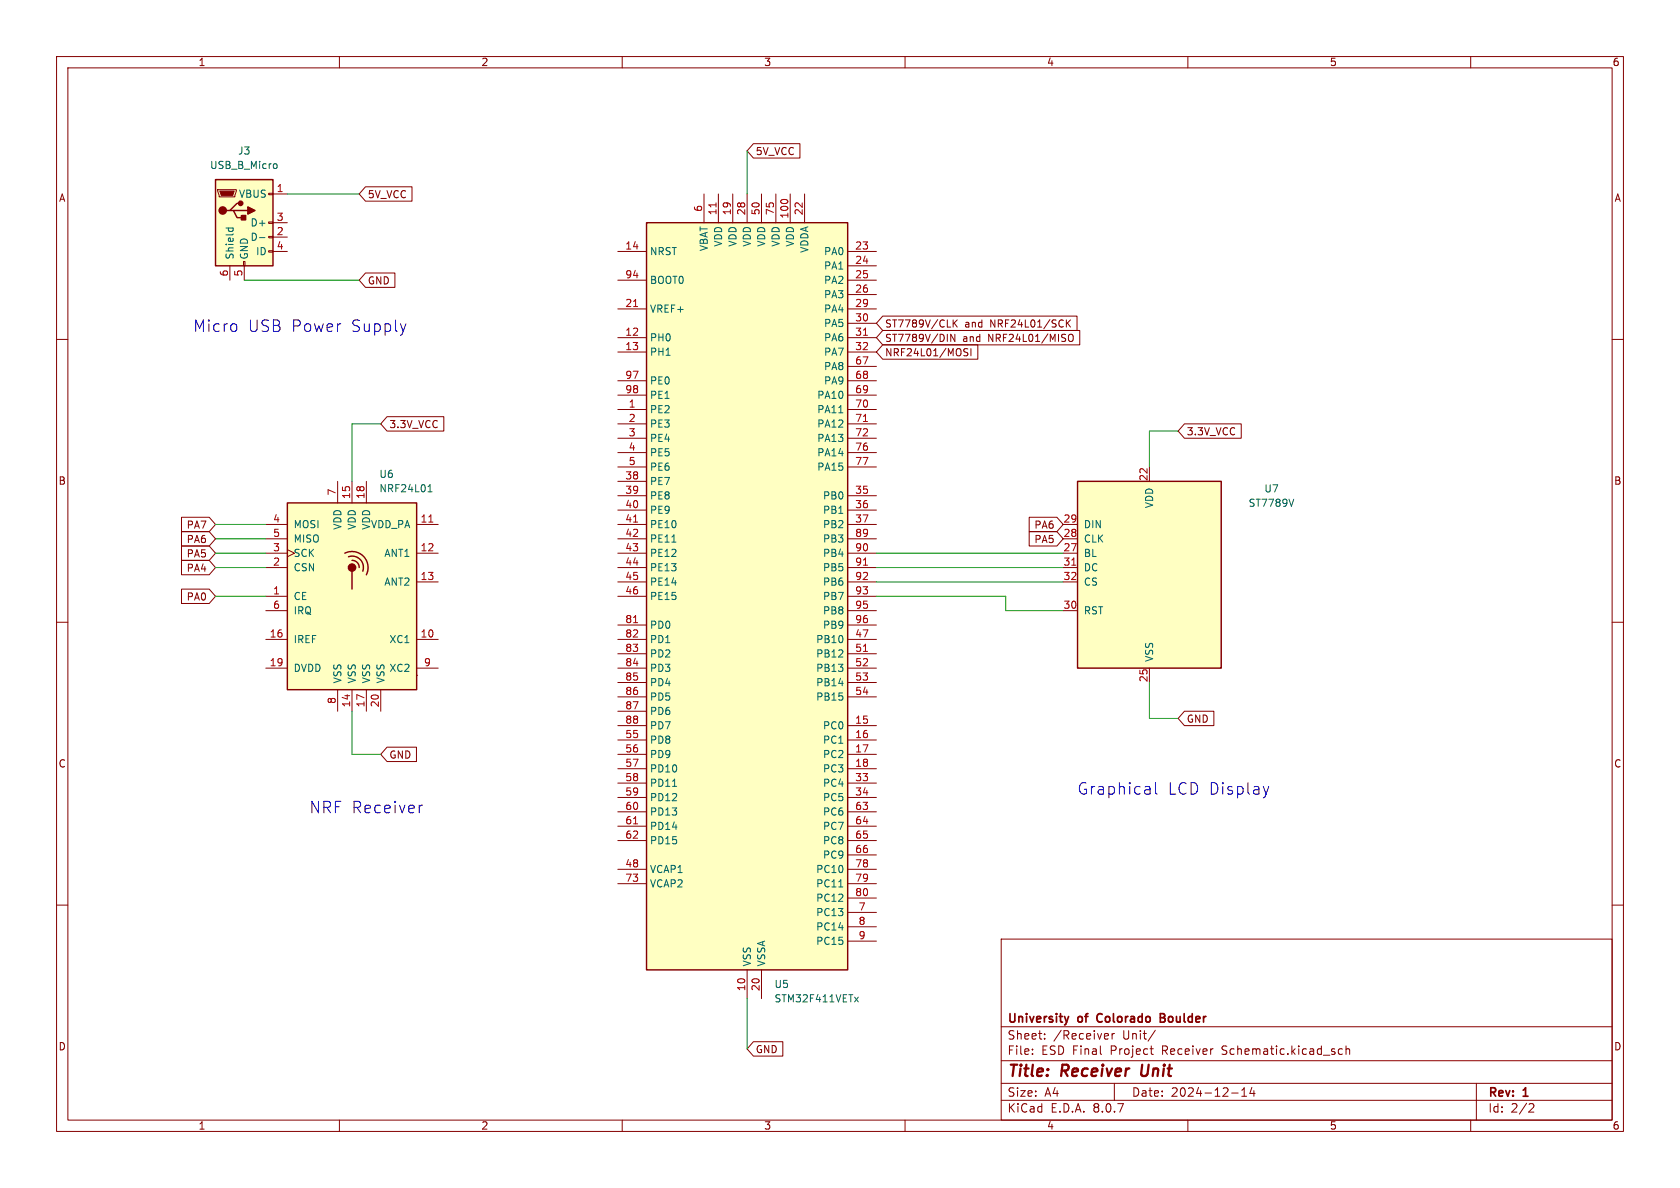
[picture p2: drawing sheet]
<svg xmlns="http://www.w3.org/2000/svg" width="297mm" height="210mm" viewBox="0 0 297 210" stroke-linecap="round" stroke-linejoin="round" font-family="sans-serif">
<g fill="none" stroke="#840000" stroke-width=".18">
<path d="M10 10h277v190h-277zM12 12h273v186h-273zM60 10v2M110 10v2M160 10v2M210 10v2M260 10v2M10 60h2M285 60h2M10 110h2M285 110h2M10 160h2"/>
<path d="M177 166h108v32h-108zM285 160h2M60 198v2M110 198v2M160 198v2M177 194.5h108M177 191.5h108M177 187.5h108M177 181.5h108M182.5 186.3v.1M182.5 185.5v.1M184.7 183.6v.1"/>
<path d="M184.7 182.8v.1M195.7 182.7l.3 .4-.8 .1M195.9 183.6l-.2 .1M196.6 182.7v1M197 191.5v3M197 182.7l-.3 .1-.1 .2M203.3 185.4h.6M203.6 186.3l.3 .1M204.2 182.1l-1.2 2M210 198v2M217.7 193.2h1.2M219.5 193.8h.9"/>
<path d="M219.5 192.7l.5-.4v1.5M221.3 192.2l-.3 1.1h.9M221.7 192.8v1M236.6 186.1l.3 .3 .4-.1M237.3 185.5l-.4-.1-.3 .3M238 185.5l.2-.1 .3 .1 .1 .9M238 184.9v1.5M260 198v2M261 191.5v6.5M270.5 195.1l.5 .1 .2 .3-1 1.1h1"/>
</g>
<path d="M201.9 188.2l-.2 1.6 .4 .4" fill="none" stroke="#840000" stroke-width=".4"/>
<path d="M188.9 179.7l-.3 1M194.1 179.4l-.2 .4 .2 .7M205.1 179.9h.5M205.6 179.9l.2 .1M205.8 179.3l-.2-.1h-.5v1.5l.7-.1M205.8 179.8l-.2 .1" fill="none" stroke="#840000" stroke-width=".3"/>
<path d="M50.8 88.9h22.9v33h-22.9z" fill="#ffffc2"/>
<path d="M50.8 88.9h22.9v33h-22.9zM61 97.8a2.84 2.84 0 0 1 3.2 .5 2.84 2.84 0 0 1 .6 3.3M61.6 98.4a1.99 1.99 0 0 1 2.1 .5 1.99 1.99 0 0 1 .4 2.1M62.2 99.1a1.23 1.23 0 0 1 1.3 1.2M62.2 101v3.1" fill="none" stroke="#840000" stroke-width=".25"/>
<circle cx="62.2" cy="100.3" r=".63" fill="#840000" stroke="#840000" stroke-width=".25"/>
<g fill="none" stroke="#840000" stroke-width=".18">
<path d="M47 92.7h3.8M47 97.8h3.8M47 95.3h3.8M50.8 97.2l1.3 .6-1.3 .6M59.7 85.1v3.8M62.2 85.1v3.8M64.8 85.1v3.8M73.7 92.7h3.8M73.7 97.8h3.8M47 105.4h3.8M47 113h3.8M47 118.1h3.8"/>
<path d="M47 100.3h3.8M47 108h3.8M73.7 119.4h.1M73.7 113h3.8M73.7 102.9h3.8M73.7 118.1h3.8M59.7 121.9v3.8M62.2 121.9v3.8M64.8 121.9v3.8M67.3 121.9v3.8"/>
</g>
<path d="M75.8 92.3h.7" fill="none" stroke="#a90000" stroke-width=".18"/>
<path d="M75.7 86.9h.7M75.8 86l.2-.3v1.2" fill="none" stroke="#006464" stroke-width=".18"/>
<path d="M38.1 31.8h10.2v15.2h-10.2z" fill="#ffffc2"/>
<path d="M38.1 31.8h10.2v15.2h-10.2zM40.6 37.2h.7l.6 1.3h1.3M41.3 37.2h2.5M42.5 35.9h-.6l-1.3 1.3h-.6" fill="none" stroke="#840000" stroke-width=".25"/>
<g fill="#840000" stroke="#840000" stroke-width=".25">
<path d="M43.8 36.6l1.3 .6-1.3 .6z"/>
<path d="M42.7 38.1h.7v.8h-.7z"/>
<circle cx="39.4" cy="37.2" r=".63"/>
<circle cx="42.5" cy="35.9" r=".38"/>
</g>
<path d="M38.5 33.5h3.3v.3l-.3 1h-2.8zM47.5 39.2h.8v.3h-.8zM47.5 34.2h.8v.2h-.8zM48.3 34.3h2.5M48.3 39.4h2.5M40.6 47v2.5M43.1 46.2h.2v.8h-.2zM43.2 47v2.5M47.5 44.3h.8v.3h-.8zM47.5 41.8h.8v.2h-.8zM48.3 41.9h2.5M48.3 44.5h2.5" fill="none" stroke="#840000" stroke-width=".18"/>
<path d="M38.9 33.8h2.5l-.3 .7h-2z" fill="#840000" stroke="#840000" stroke-width=".18"/>
<path d="M48.6 28.9l.3 .1 .1 .2-.1 .5-.3 .1M39.9 40.3h1.3M40.4 40.3v.4M41.2 40.3v.4M45.9 42h.9" fill="none" stroke="#006464" stroke-width=".18"/>
<path d="M114.3 39.4h35.6v132.1h-35.6z" fill="#ffffc2"/>
<path d="M114.3 39.4h35.6v132.1h-35.6z" fill="none" stroke="#840000" stroke-width=".25"/>
<g fill="none" stroke="#840000" stroke-width=".18">
<path d="M124.5 34.3v5.1M127 34.3v5.1M129.5 34.3v5.1M132.1 34.3v5.1M134.6 34.3v5.1M137.2 34.3v5.1M139.7 34.3v5.1M142.2 34.3v5.1M109.2 59.7h5.1M109.2 44.5h5.1M109.2 54.6h5.1M109.2 49.5h5.1"/>
<path d="M149.9 59.7h5M149.9 44.5h5M149.9 54.6h5M149.9 47h5M149.9 49.5h5M149.9 52.1h5M149.9 57.2h5M109.2 72.4h5.1M109.2 62.2h5.1M109.2 74.9h5.1M109.2 77.5h5.1M109.2 67.3h5.1"/>
<path d="M109.2 69.9h5.1M149.9 72.4h5M149.9 62.2h5M149.9 74.9h5M149.9 77.5h5M149.9 64.8h5M149.9 67.3h5M149.9 69.9h5M109.2 87.6h5.1M109.2 90.2h5.1M109.2 92.7h5.1M109.2 85.1h5.1"/>
<path d="M109.2 80h5.1M109.2 95.3h5.1M109.2 97.8h5.1M109.2 82.6h5.1M149.9 87.6h5M149.9 90.2h5M149.9 92.7h5M149.9 80h5M149.9 95.3h5M149.9 97.8h5M149.9 82.6h5M109.2 100.3h5.1"/>
<path d="M109.2 102.9h5.1M109.2 105.4h5.1M109.2 113h5.1M109.2 115.6h5.1M109.2 118.1h5.1M109.2 110.5h5.1M149.9 100.3h5M149.9 102.9h5M149.9 105.4h5M149.9 113h5M149.9 115.6h5M149.9 118.1h5"/>
<path d="M149.9 110.5h5M149.9 108h5M109.2 128.3h5.1M109.2 130.8h5.1M109.2 133.4h5.1M109.2 135.9h5.1M109.2 138.4h5.1M109.2 120.7h5.1M109.2 123.2h5.1M109.2 125.7h5.1M149.9 128.3h5M149.9 130.8h5"/>
<path d="M149.9 133.4h5M149.9 135.9h5M149.9 138.4h5M149.9 120.7h5M149.9 123.2h5M109.2 141h5.1M109.2 153.7h5.1M109.2 143.5h5.1M109.2 146.1h5.1M109.2 148.6h5.1M109.2 156.2h5.1M149.9 141h5"/>
<path d="M149.9 153.7h5M149.9 143.5h5M149.9 146.1h5M149.9 148.6h5M149.9 151.1h5M149.9 156.2h5M149.9 158.8h5M132.1 171.5v5M134.6 171.5v5M149.9 161.3h5M149.9 163.8h5M149.9 166.4h5"/>
</g>
<path d="M126.6 35.9v.7M112 54.2h.7M152.6 59.3h.8M152.6 74.5h.8M112 92.3h.7M152.6 99.9h.8M112 110.1h.7M152.6 115.2h.8M112 145.6h.7" fill="none" stroke="#a90000" stroke-width=".18"/>
<path d="M148.3 73h.7M118.8 95.8h.7M118.9 139h.7M148.3 156.8h.7M151.1 176.3l.6 .8M151.7 176.3l-.6 .8" fill="none" stroke="#006464" stroke-width=".18"/>
<path d="M190.5 85.1h25.4v33h-25.4z" fill="#ffffc2"/>
<path d="M190.5 85.1h25.4v33h-25.4z" fill="none" stroke="#840000" stroke-width=".25"/>
<g fill="none" stroke="#840000" stroke-width=".18">
<path d="M64.6 33h8.2v2.6h-8.2l-1.1-1.3zM133.2 25.4h8.2v2.5h-8.2l-1.1-1.2zM64.6 48.3h5.2v2.5h-5.2l-1.1-1.3zM156.1 55.9h34.3v2.5h-34.3l-1.2-1.2zM156.1 58.4h34.8v2.6h-34.8l-1.2-1.3zM168.5 56.6v1.2M168.7 57.1l.5 .7M168.8 59.1v1.3l-.7-1.3v1.3M169.2 56.6l-.7 .7M188.5 56.6v1.2M188.7 57.1l.5 .7M188.9 59.5a.42 .42 0 0 1 .4-.4 .42 .42 0 0 1 .4 .4v.4a.42 .42 0 0 1-.4 .5 .42 .42 0 0 1-.4-.5"/>
<path d="M189.2 56.6l-.7 .7M68.4 73.7h10.1v2.5h-10.1l-1.1-1.3zM156.1 61h16.8v2.5h-16.8l-1.2-1.3zM170.4 62l.7 .5-.2 .4-.5-.1M171.1 61.7l-.5-.1-.2 .3M171.6 61.6v1.3M209.4 74.9h10v2.6h-10l-1.1-1.3zM32.1 96.5h4.9l1.1 1.3-1.1 1.3h-4.9zM32.1 91.4h4.9l1.1 1.3-1.1 1.3h-4.9zM32.1 94h4.9l1.1 1.3-1.1 1.2h-4.9zM32.1 99.1h4.9l1.1 1.2-1.1 1.3h-4.9zM181.9 91.4h4.9l1.2 1.3-1.2 1.3h-4.9z"/>
<path d="M181.9 94h4.9l1.2 1.3-1.2 1.2h-4.9zM188 97.8h2.5M188 95.3h2.5M188 92.7h2.5M203.2 82.6v2.5M32.1 104.1h4.9l1.1 1.3-1.1 1.3h-4.9zM188 108h2.5M188 100.3h2.5M188 102.9h2.5M203.2 118.1v2.6M68.4 132.1h5.2v2.5h-5.2l-1.1-1.2zM209.4 125.7h5.2v2.6h-5.2l-1.1-1.3z"/>
<path d="M133.2 184.1h5.2v2.6h-5.2l-1.1-1.3z"/>
</g>
<path d="M189.5 99.9h.7" fill="none" stroke="#a90000" stroke-width=".18"/>
<path d="M228.7 88.2l-.4 1.3" fill="none" stroke="#006464" stroke-width=".18"/>
<path d="M71.8 57.2l-.5 1.4M204.3 138.4v1.7l.3 .3M224.3 139l-.5 1.4M74.7 142.3l-.5 .2" fill="none" stroke="#0000c2" stroke-width=".18"/>
<g fill="none" stroke="#009600" stroke-width=".18">
<path d="M50.8 34.3h12.7M132.1 26.7v7.6M43.2 49.5h20.3M67.3 74.9h-5.1v10.2M208.3 76.2h-5.1v6.4M38.1 95.3h8.9M38.1 97.8h8.9M38.1 92.7h8.9M154.9 97.8h33.1M38.1 100.3h8.9M38.1 105.4h8.9M154.9 100.3h33.1"/>
<path d="M154.9 105.4h22.9v2.6h10.2M154.9 102.9h33.1M62.2 125.7v7.7h5.1M203.2 120.7v6.3h5.1M132.1 176.5v8.9"/>
</g>
<g font-size="2.8" fill="#0000c2">
<text x="34.1" y="58.9">Micro</text>
<text x="43.8" y="58.9">USB Power</text>
<text x="62.1" y="58.9">Supply</text>
<text x="54.6" y="144">NRF Receiver</text>
<text x="190.4" y="140.7">Graphical</text>
<text x="206.4" y="140.7">LCD Display</text>
</g>
<g font-size="2.8" fill="#840000">
<text x="178" y="190.9">Title:</text>
<text x="187.7" y="190.9">Receiver</text>
<text x="202.6" y="190.9">Unit</text>
</g>
<g font-size="2.1" fill="#840000">
<text x="178" y="184">Sheet:</text>
<text x="178" y="181.2">University</text>
<text x="186.2" y="184">/Receiver</text>
<text x="190.7" y="181.2">of</text>
<text x="194.6" y="181.2">Colorado</text>
<text x="198.5" y="184">Unit/</text>
<text x="206.4" y="181.2">Boulder</text>
<text x="178" y="186.7">File:</text>
<text x="184.1" y="186.7">ESD Final</text>
<text x="196.5" y="186.7">Project</text>
<text x="205.7" y="186.7">Receiver</text>
<text x="216.4" y="186.7">Schematic.kicad_sch</text>
<text x="178" y="196.9">KiCad</text>
<text x="178" y="194.1">Size:</text>
<text x="184.7" y="194.1">A4</text>
<text x="185.7" y="196.9">E.D.A.</text>
<text x="193.3" y="196.9">8.0.7</text>
<text x="200" y="194.1">Date:</text>
<text x="207" y="194.1">2024-12-14</text>
<text x="263" y="194.3">Rev:</text>
<text x="263" y="196.9">Id:</text>
<text x="267.1" y="196.9">2/2</text>
<text x="269.4" y="194.3">1</text>
</g>
<g font-size="1.8" fill="#840000">
<text x="35" y="11.9">1</text>
<text x="85" y="11.9">2</text>
<text x="135" y="11.9">3</text>
<text x="185" y="11.9">4</text>
<text x="235" y="11.9">5</text>
<text x="285" y="11.9">6</text>
<text x="133.5" y="27.6">5V_VCC</text>
<text x="10.3" y="35.9">A</text>
<text x="64.9" y="35.2">5V_VCC</text>
<text x="285.3" y="35.9">A</text>
<text x="64.9" y="50.5">GND</text>
<text x="156.4" y="58.1">ST7789V/CLK</text>
<text x="170.5" y="58.1">and</text>
<text x="175.2" y="58.1">NRF24L01/SCK</text>
<text x="156.4" y="60.6">ST7789V/DIN</text>
<text x="156.4" y="63.2">NRF24L01/MOSI</text>
<text x="170.2" y="60.6">and</text>
<text x="174.8" y="60.6">NRF24L01/MISO</text>
<text x="68.7" y="75.9">3.3V_VCC</text>
<text x="209.7" y="77.2">3.3V_VCC</text>
<text x="10.3" y="85.9">B</text>
<text x="285.3" y="85.9">B</text>
<text x="32.9" y="93.7">PA7</text>
<text x="182.8" y="93.7">PA6</text>
<text x="32.9" y="98.7">PA5</text>
<text x="32.9" y="96.2">PA6</text>
<text x="32.9" y="101.3">PA4</text>
<text x="182.8" y="96.2">PA5</text>
<text x="32.9" y="106.4">PA0</text>
<text x="209.7" y="128">GND</text>
<text x="10.3" y="135.9">C</text>
<text x="68.7" y="134.3">GND</text>
<text x="285.3" y="135.9">C</text>
<text x="10.3" y="185.9">D</text>
<text x="285.3" y="185.9">D</text>
<text x="133.5" y="186.4">GND</text>
<text x="35" y="199.9">1</text>
<text x="85" y="199.9">2</text>
<text x="135" y="199.9">3</text>
<text x="185" y="199.9">4</text>
<text x="235" y="199.9">5</text>
<text x="285" y="199.9">6</text>
</g>
<g font-size="1.8" fill="#006464">
<text x="42" y="27.5">J3</text>
<text x="37" y="30.1">USB_B_Micro</text>
<text x="42.1" y="35.2">VBUS</text>
<text x="44.2" y="40.2">D+</text>
<text x="41.5" y="46" transform="rotate(-90 41.5 46)">Shield</text>
<text x="44" y="46" transform="rotate(-90 44 46)">GND</text>
<text x="44.2" y="42.8">D-</text>
<text x="45.2" y="45.3">ID</text>
<text x="114.8" y="45.3">NRST</text>
<text x="125.3" y="44.5" transform="rotate(-90 125.3 44.5)">VBAT</text>
<text x="127.9" y="43.7" transform="rotate(-90 127.9 43.7)">VDD</text>
<text x="130.4" y="43.7" transform="rotate(-90 130.4 43.7)">VDD</text>
<text x="132.9" y="43.7" transform="rotate(-90 132.9 43.7)">VDD</text>
<text x="135.5" y="43.7" transform="rotate(-90 135.5 43.7)">VDD</text>
<text x="138" y="43.7" transform="rotate(-90 138 43.7)">VDD</text>
<text x="140.6" y="43.7" transform="rotate(-90 140.6 43.7)">VDD</text>
<text x="143.1" y="44.8" transform="rotate(-90 143.1 44.8)">VDDA</text>
<text x="145.6" y="45.3">PA0</text>
<text x="145.6" y="47.9">PA1</text>
<text x="114.8" y="50.4">BOOT0</text>
<text x="145.6" y="50.4">PA2</text>
<text x="145.6" y="52.9">PA3</text>
<text x="114.8" y="55.5">VREF+</text>
<text x="145.6" y="55.5">PA4</text>
<text x="145.6" y="58">PA5</text>
<text x="114.8" y="60.6">PH0</text>
<text x="114.8" y="63.1">PH1</text>
<text x="145.6" y="60.6">PA6</text>
<text x="145.6" y="63.1">PA7</text>
<text x="145.6" y="65.6">PA8</text>
<text x="114.8" y="68.2">PE0</text>
<text x="114.8" y="70.7">PE1</text>
<text x="144.4" y="70.7">PA10</text>
<text x="145.6" y="68.2">PA9</text>
<text x="114.8" y="73.3">PE2</text>
<text x="114.8" y="75.8">PE3</text>
<text x="144.4" y="73.3">PA11</text>
<text x="144.4" y="75.8">PA12</text>
<text x="114.8" y="78.3">PE4</text>
<text x="114.8" y="80.9">PE5</text>
<text x="114.8" y="83.4">PE6</text>
<text x="144.4" y="78.3">PA13</text>
<text x="144.4" y="80.9">PA14</text>
<text x="144.4" y="83.4">PA15</text>
<text x="67" y="84.7">U6</text>
<text x="67" y="87.2">NRF24L01</text>
<text x="114.8" y="86">PE7</text>
<text x="114.8" y="88.5">PE8</text>
<text x="145.4" y="88.5">PB0</text>
<text x="204.1" y="89.9" transform="rotate(-90 204.1 89.9)">VDD</text>
<text x="220.6" y="89.8">ST7789V</text>
<text x="223.4" y="87.3">U7</text>
<text x="51.8" y="93.6">MOSI</text>
<text x="60.6" y="93.7" transform="rotate(-90 60.6 93.7)">VDD</text>
<text x="63.1" y="93.7" transform="rotate(-90 63.1 93.7)">VDD</text>
<text x="65.5" y="93.6">VDD_PA</text>
<text x="65.6" y="93.7" transform="rotate(-90 65.6 93.7)">VDD</text>
<text x="114.8" y="91">PE9</text>
<text x="114.8" y="93.6">PE10</text>
<text x="145.4" y="91">PB1</text>
<text x="145.4" y="93.6">PB2</text>
<text x="191.5" y="93.6">DIN</text>
<text x="51.8" y="101.2">CSN</text>
<text x="51.8" y="98.7">SCK</text>
<text x="51.8" y="96.1">MISO</text>
<text x="67.8" y="98.7">ANT1</text>
<text x="114.8" y="96.1">PE11</text>
<text x="114.8" y="98.7">PE12</text>
<text x="114.8" y="101.2">PE13</text>
<text x="145.4" y="96.1">PB3</text>
<text x="145.4" y="98.7">PB4</text>
<text x="145.4" y="101.2">PB5</text>
<text x="191.5" y="98.7">BL</text>
<text x="191.5" y="96.1">CLK</text>
<text x="191.5" y="101.2">DC</text>
<text x="51.8" y="106.3">CE</text>
<text x="67.8" y="103.7">ANT2</text>
<text x="114.8" y="103.7">PE14</text>
<text x="114.8" y="106.3">PE15</text>
<text x="145.4" y="103.7">PB6</text>
<text x="145.4" y="106.3">PB7</text>
<text x="191.5" y="103.7">CS</text>
<text x="51.8" y="113.9">IREF</text>
<text x="51.8" y="108.8">IRQ</text>
<text x="68.8" y="113.9">XC1</text>
<text x="114.8" y="111.4">PD0</text>
<text x="114.8" y="113.9">PD1</text>
<text x="144.2" y="113.9">PB10</text>
<text x="145.4" y="108.8">PB8</text>
<text x="145.4" y="111.4">PB9</text>
<text x="191.5" y="108.8">RST</text>
<text x="51.8" y="119">DVDD</text>
<text x="68.8" y="119">XC2</text>
<text x="114.8" y="116.4">PD2</text>
<text x="114.8" y="119">PD3</text>
<text x="144.2" y="116.4">PB12</text>
<text x="144.2" y="119">PB13</text>
<text x="204.1" y="117.1" transform="rotate(-90 204.1 117.1)">VSS</text>
<text x="60.6" y="120.9" transform="rotate(-90 60.6 120.9)">VSS</text>
<text x="63.1" y="120.9" transform="rotate(-90 63.1 120.9)">VSS</text>
<text x="65.6" y="120.9" transform="rotate(-90 65.6 120.9)">VSS</text>
<text x="68.2" y="120.9" transform="rotate(-90 68.2 120.9)">VSS</text>
<text x="114.8" y="121.5">PD4</text>
<text x="114.8" y="124.1">PD5</text>
<text x="144.2" y="121.5">PB14</text>
<text x="144.2" y="124.1">PB15</text>
<text x="114.8" y="131.7">PD8</text>
<text x="114.8" y="126.6">PD6</text>
<text x="114.8" y="129.1">PD7</text>
<text x="145.4" y="129.1">PC0</text>
<text x="145.4" y="131.7">PC1</text>
<text x="114.8" y="134.2">PD9</text>
<text x="114.8" y="136.8">PD10</text>
<text x="145.4" y="134.2">PC2</text>
<text x="145.4" y="136.8">PC3</text>
<text x="114.8" y="139.3">PD11</text>
<text x="114.8" y="141.8">PD12</text>
<text x="145.4" y="139.3">PC4</text>
<text x="145.4" y="141.8">PC5</text>
<text x="114.8" y="144.4">PD13</text>
<text x="114.8" y="146.9">PD14</text>
<text x="114.8" y="149.5">PD15</text>
<text x="145.4" y="144.4">PC6</text>
<text x="145.4" y="146.9">PC7</text>
<text x="145.4" y="149.5">PC8</text>
<text x="114.8" y="154.5">VCAP1</text>
<text x="144.2" y="154.5">PC10</text>
<text x="145.4" y="152">PC9</text>
<text x="114.8" y="157.1">VCAP2</text>
<text x="144.2" y="157.1">PC11</text>
<text x="144.2" y="159.6">PC12</text>
<text x="144.2" y="162.2">PC13</text>
<text x="144.2" y="164.7">PC14</text>
<text x="144.2" y="167.2">PC15</text>
<text x="132.9" y="170.9" transform="rotate(-90 132.9 170.9)">VSS</text>
<text x="135.5" y="170.9" transform="rotate(-90 135.5 170.9)">VSSA</text>
<text x="136.8" y="177.4">STM32F411VETx</text>
<text x="136.8" y="174.9">U5</text>
</g>
<g font-size="1.8" fill="#a90000">
<text x="48.8" y="34">1</text>
<text x="48.8" y="41.7">2</text>
<text x="48.8" y="39.1">3</text>
<text x="124.2" y="37.5" transform="rotate(-90 124.2 37.5)">6</text>
<text x="126.7" y="38.1" transform="rotate(-90 126.7 38.1)">11</text>
<text x="129.3" y="38.1" transform="rotate(-90 129.3 38.1)">19</text>
<text x="131.8" y="38.1" transform="rotate(-90 131.8 38.1)">28</text>
<text x="134.4" y="38.1" transform="rotate(-90 134.4 38.1)">50</text>
<text x="136.9" y="38.1" transform="rotate(-90 136.9 38.1)">75</text>
<text x="139.4" y="38.7" transform="rotate(-90 139.4 38.7)">100</text>
<text x="142" y="38.1" transform="rotate(-90 142 38.1)">22</text>
<text x="48.8" y="44.2">4</text>
<text x="110.4" y="44.2">14</text>
<text x="151.1" y="44.2">23</text>
<text x="151.1" y="46.7">24</text>
<text x="40.4" y="49" transform="rotate(-90 40.4 49)">6</text>
<text x="42.9" y="49" transform="rotate(-90 42.9 49)">5</text>
<text x="110.4" y="49.3">94</text>
<text x="151.1" y="49.3">25</text>
<text x="151.1" y="51.8">26</text>
<text x="110.4" y="59.4">12</text>
<text x="110.4" y="54.4">21</text>
<text x="151.1" y="54.4">29</text>
<text x="151.1" y="56.9">30</text>
<text x="151.1" y="59.4">31</text>
<text x="110.4" y="62">13</text>
<text x="151.1" y="62">32</text>
<text x="151.1" y="64.5">67</text>
<text x="110.4" y="67.1">97</text>
<text x="110.4" y="69.6">98</text>
<text x="151.1" y="67.1">68</text>
<text x="151.1" y="69.6">69</text>
<text x="111.1" y="72.1">1</text>
<text x="111.1" y="74.7">2</text>
<text x="111.1" y="77.2">3</text>
<text x="151.1" y="72.1">70</text>
<text x="151.1" y="74.7">71</text>
<text x="151.1" y="77.2">72</text>
<text x="111.1" y="79.8">4</text>
<text x="111.1" y="82.3">5</text>
<text x="151.1" y="79.8">76</text>
<text x="151.1" y="82.3">77</text>
<text x="59.4" y="87.7" transform="rotate(-90 59.4 87.7)">7</text>
<text x="62" y="88.3" transform="rotate(-90 62 88.3)">15</text>
<text x="64.5" y="88.3" transform="rotate(-90 64.5 88.3)">18</text>
<text x="110.4" y="84.8">38</text>
<text x="110.4" y="87.4">39</text>
<text x="110.4" y="89.9">40</text>
<text x="151.1" y="87.4">35</text>
<text x="151.1" y="89.9">36</text>
<text x="202.9" y="85.1" transform="rotate(-90 202.9 85.1)">22</text>
<text x="48.2" y="92.5">4</text>
<text x="48.2" y="95">5</text>
<text x="74.3" y="92.5">11</text>
<text x="110.4" y="92.5">41</text>
<text x="110.4" y="95">42</text>
<text x="151.1" y="92.5">37</text>
<text x="151.1" y="95">89</text>
<text x="187.9" y="95">28</text>
<text x="187.9" y="92.5">29</text>
<text x="48.2" y="100.1">2</text>
<text x="48.2" y="97.5">3</text>
<text x="74.3" y="97.5">12</text>
<text x="110.4" y="97.5">43</text>
<text x="110.4" y="100.1">44</text>
<text x="151.1" y="97.5">90</text>
<text x="151.1" y="100.1">91</text>
<text x="187.9" y="97.5">27</text>
<text x="187.9" y="100.1">31</text>
<text x="48.2" y="105.2">1</text>
<text x="48.2" y="107.7">6</text>
<text x="74.3" y="102.6">13</text>
<text x="110.4" y="102.6">45</text>
<text x="110.4" y="105.2">46</text>
<text x="151.1" y="102.6">92</text>
<text x="151.1" y="105.2">93</text>
<text x="151.1" y="107.7">95</text>
<text x="187.9" y="107.7">30</text>
<text x="187.9" y="102.6">32</text>
<text x="47.6" y="112.8">16</text>
<text x="74.3" y="112.8">10</text>
<text x="110.4" y="110.2">81</text>
<text x="110.4" y="112.8">82</text>
<text x="151.1" y="112.8">47</text>
<text x="151.1" y="110.2">96</text>
<text x="47.6" y="117.9">19</text>
<text x="74.9" y="117.9">9</text>
<text x="110.4" y="115.3">83</text>
<text x="110.4" y="117.9">84</text>
<text x="151.1" y="115.3">51</text>
<text x="151.1" y="117.9">52</text>
<text x="59.4" y="124.5" transform="rotate(-90 59.4 124.5)">8</text>
<text x="62" y="125.1" transform="rotate(-90 62 125.1)">14</text>
<text x="64.5" y="125.1" transform="rotate(-90 64.5 125.1)">17</text>
<text x="67.1" y="125.1" transform="rotate(-90 67.1 125.1)">20</text>
<text x="110.4" y="120.4">85</text>
<text x="110.4" y="122.9">86</text>
<text x="110.4" y="125.5">87</text>
<text x="151.1" y="120.4">53</text>
<text x="151.1" y="122.9">54</text>
<text x="202.9" y="120.7" transform="rotate(-90 202.9 120.7)">25</text>
<text x="110.4" y="130.6">55</text>
<text x="110.4" y="128">88</text>
<text x="151.1" y="128">15</text>
<text x="151.1" y="130.6">16</text>
<text x="110.4" y="133.1">56</text>
<text x="110.4" y="135.6">57</text>
<text x="151.1" y="133.1">17</text>
<text x="151.1" y="135.6">18</text>
<text x="110.4" y="138.2">58</text>
<text x="110.4" y="140.7">59</text>
<text x="110.4" y="143.3">60</text>
<text x="151.1" y="138.2">33</text>
<text x="151.1" y="140.7">34</text>
<text x="151.1" y="143.3">63</text>
<text x="110.4" y="145.8">61</text>
<text x="110.4" y="148.3">62</text>
<text x="151.1" y="145.8">64</text>
<text x="151.1" y="148.3">65</text>
<text x="110.4" y="153.4">48</text>
<text x="110.4" y="156">73</text>
<text x="151.1" y="150.9">66</text>
<text x="151.1" y="153.4">78</text>
<text x="151.1" y="156">79</text>
<text x="151.1" y="158.5">80</text>
<text x="151.7" y="161">7</text>
<text x="151.7" y="163.6">8</text>
<text x="151.7" y="166.1">9</text>
<text x="131.8" y="175.3" transform="rotate(-90 131.8 175.3)">10</text>
<text x="134.4" y="175.3" transform="rotate(-90 134.4 175.3)">20</text>
</g>
</svg>
